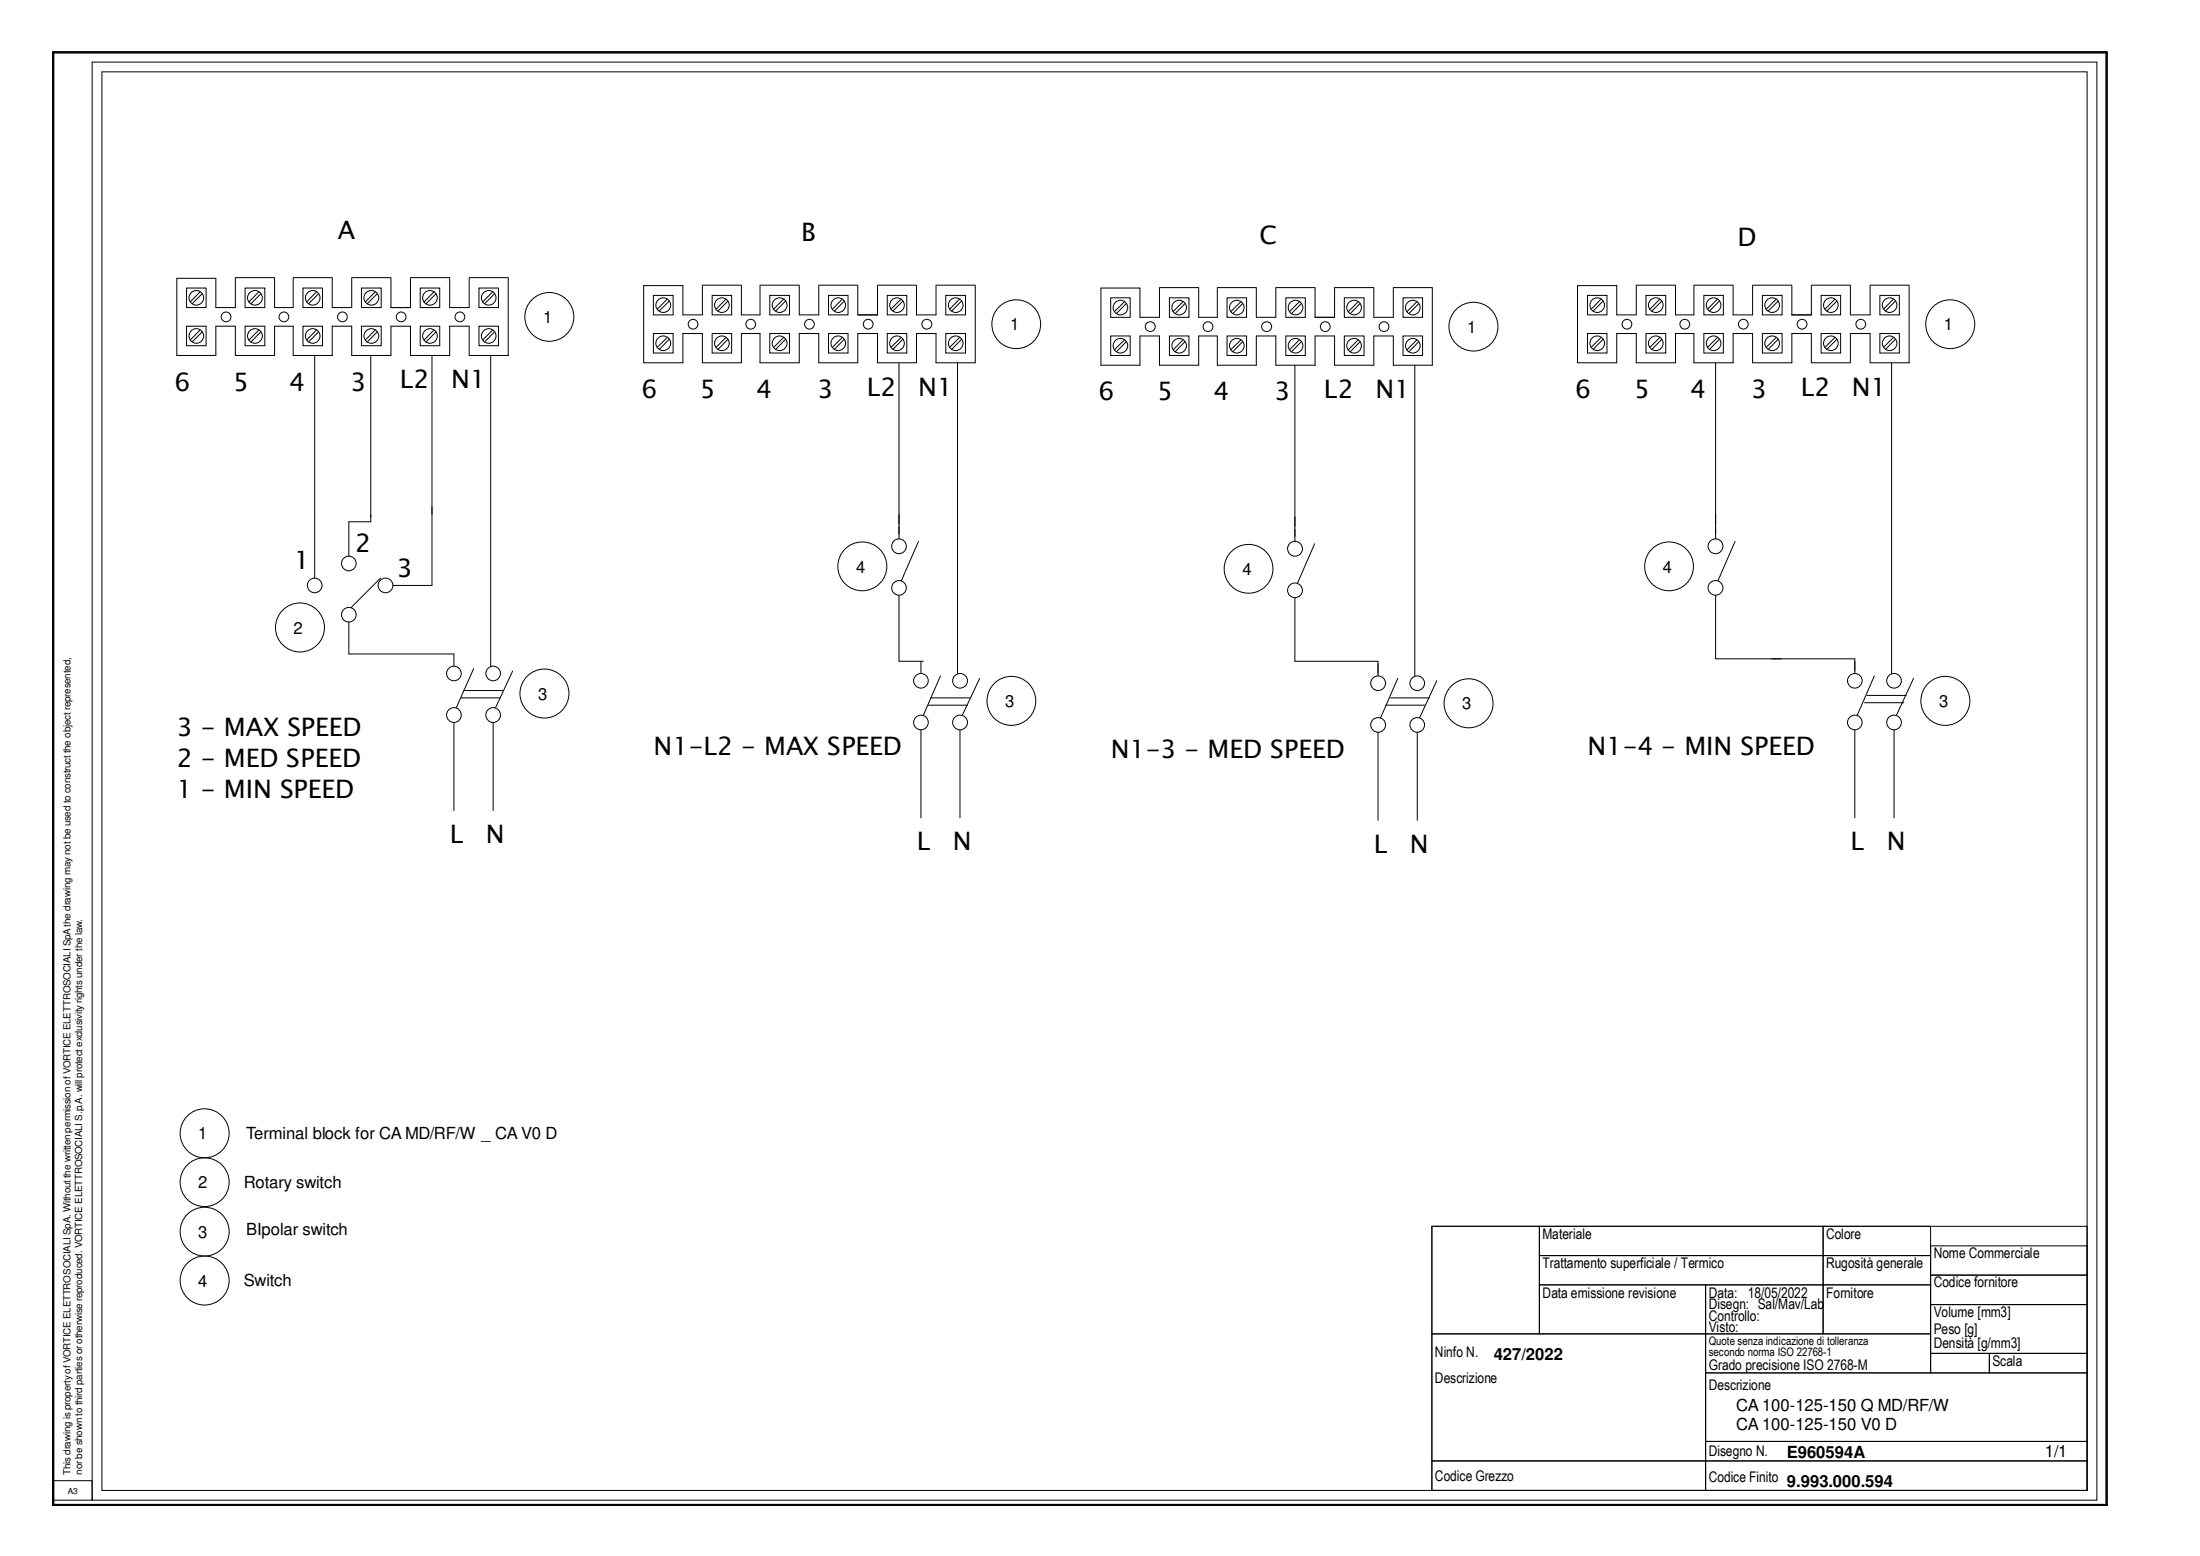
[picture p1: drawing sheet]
<svg xmlns="http://www.w3.org/2000/svg" width="420mm" height="297mm" viewBox="0 0 420 297" stroke-linecap="round" stroke-linejoin="round" font-family="sans-serif">
<g fill="none" stroke="#000" stroke-width=".19">
<path d="M17.6 11.9h382.9v274.5h-382.9zM19.5 13.7h379.1v270.8h-379.1zM35.6 55h3.8v3.7h-3.8zM38.2 55.7l-1.8 1.9M38.6 56.1l-1.9 1.9M44.9 53.1v5.6h-3.7v-5.6h-7.4v14.8h7.4v-5.6h3.7v5.6h7.5v-5.6h3.6v5.6h7.4v-5.6h3.8v5.6h7.5v-5.6h3.7v5.6h7.5v-5.6h3.7v5.6h7.5v-14.8M44.9 53h7.5M46.8 55h3.8v3.7h-3.8zM49.4 55.7l-1.8 1.9M49.8 56.1l-1.8 1.9M52.4 53.1v5.6h3.6v-5.6M56 53h7.4"/>
<path d="M57.9 55h3.7v3.7h-3.7zM60.4 55.7l-1.8 1.9M60.8 56.1l-1.8 1.9M63.4 53.1v5.6h3.8v-5.6M67.2 53h7.5M69 55h3.8v3.7h-3.8zM71.7 55.7l-1.9 1.9M72 56.1l-1.8 1.9M74.7 53.1v5.6h3.7v-5.6M78.4 53h7.5M80.3 55h3.7v3.7h-3.7zM82.9 55.7l-1.9 1.9"/>
<path d="M83.3 56.1l-1.9 1.9M85.9 53.1v5.6h3.7v-5.6M89.6 53h7.5M91.5 55h3.7v3.7h-3.7zM94.1 55.7l-1.9 1.9M94.4 56.1l-1.8 1.9M124.8 56.4h3.8v3.7h-3.8zM127.4 57.1l-1.9 1.9M127.8 57.5l-1.9 1.9M134.1 54.5v5.6h-3.7v-5.6h-7.5v14.8h7.5v-5.6h3.7v5.6h7.5v-5.6h3.5v5.6h7.5v-5.6h3.8v5.6h7.4v-5.6h3.8v5.6h7.4v-5.6h3.8v5.6h7.5v-14.8M134.1 54.4h7.5M136 56.4h3.7v3.7h-3.7z"/>
<path d="M138.6 57.1l-1.8 1.9M139 57.5l-1.9 1.9M141.6 54.5v5.6h3.5v-5.6M145.1 54.4h7.5M147 56.4h3.8v3.7h-3.8zM149.6 57.1l-1.8 1.9M150 57.5l-1.8 1.9M152.6 54.5v5.6h3.8v-5.6M156.4 54.4h7.4M158.2 56.4h3.8v3.7h-3.8zM160.9 57.1l-1.9 1.9M161.2 57.5l-1.8 1.9"/>
<path d="M163.8 54.5v5.6h3.8v-5.6M167.6 54.4h7.4M169.4 56.4h3.8v3.7h-3.8zM172.1 57.1l-1.9 1.9M172.4 57.5l-1.9 1.9M175 54.5v5.6h3.8v-5.6M178.8 54.4h7.5M180.6 56.4h3.8v3.7h-3.8zM183.2 57.1l-1.8 1.9M183.6 57.5l-1.8 1.9M212.1 56.9h3.7v3.7h-3.7zM214.7 57.6l-1.9 1.9"/>
<path d="M215.1 58l-1.9 1.9M221.4 55v5.6h-3.7v-5.6h-7.4v14.7h7.4v-5.6h3.7v5.6h7.5v-5.6h3.6v5.6h7.4v-5.6h3.8v5.6h7.5v-5.6h3.7v5.6h7.5v-5.6h3.7v5.6h7.4v-14.7M221.4 54.9h7.5M223.3 56.9h3.8v3.7h-3.8zM225.9 57.6l-1.8 1.9M226.3 58l-1.9 1.9M228.9 55v5.6h3.6v-5.6M232.5 54.9h7.4M234.3 56.9h3.8v3.7h-3.8zM237 57.6l-1.9 1.9M237.3 58l-1.9 1.9M239.9 55v5.6h3.8v-5.6"/>
<path d="M243.7 54.9h7.5M245.6 56.9h3.7v3.7h-3.7zM248.1 57.6l-1.8 1.9M248.5 58l-1.8 1.9M251.2 55v5.6h3.7v-5.6M254.9 54.9h7.5M256.7 56.9h3.8v3.7h-3.8zM259.4 57.6l-1.9 1.9M259.7 58l-1.8 1.9M262.4 55v5.6h3.7v-5.6M266.1 54.9h7.4M268 56.9h3.7v3.7h-3.7z"/>
<path d="M270.6 57.6l-1.9 1.9M271 58l-1.9 1.9M303.2 56.4h3.7v3.7h-3.7zM305.8 57.1l-1.9 1.9M306.1 57.5l-1.8 1.9M312.5 54.5v5.6h-3.7v-5.6h-7.5v14.8h7.5v-5.6h3.7v5.6h7.5v-5.6h3.5v5.6h7.5v-5.6h3.7v5.6h7.5v-5.6h3.7v5.6h7.5v-5.6h3.8v5.6h7.4v-14.8M312.5 54.4h7.5M314.4 56.4h3.7v3.7h-3.7zM317 57.1l-1.9 1.9M317.4 57.5l-1.9 1.9M320 54.5v5.6h3.5v-5.6M323.5 54.4h7.5"/>
<path d="M325.4 56.4h3.7v3.7h-3.7zM328 57.1l-1.9 1.9M328.4 57.5l-1.9 1.9M331 54.5v5.6h3.7v-5.6M334.7 54.4h7.5M336.6 56.4h3.7v3.7h-3.7zM339.2 57.1l-1.9 1.9M339.6 57.5l-1.9 1.9M342.2 54.5v5.6h3.7v-5.6M345.9 54.4h7.5M347.8 56.4h3.7v3.7h-3.7zM350.4 57.1l-1.8 1.9"/>
<path d="M350.8 57.5l-1.9 1.9M353.4 54.5v5.6h3.8v-5.6M357.2 54.4h7.4M359 56.4h3.7v3.7h-3.7zM361.6 57.1l-1.9 1.9M362 57.5l-1.9 1.9M35.6 62.3h3.8v3.7h-3.8zM38.2 63l-1.8 1.9M38.6 63.4l-1.9 1.8M46.8 62.3h3.8v3.7h-3.8zM49.4 63l-1.8 1.9M49.8 63.4l-1.8 1.8"/>
<path d="M57.9 62.3h3.7v3.7h-3.7zM60.1 67.9v42.5M60.4 63l-1.8 1.9M60.8 63.4l-1.8 1.8M69 62.3h3.8v3.7h-3.8zM70.8 67.9v31.7h-4.2v6.6M71.7 63l-1.9 1.9M72 63.4l-1.8 1.8M80.3 62.3h3.7v3.7h-3.7zM82.5 67.9v43.9h-7.5M82.9 63l-1.9 1.9M83.3 63.4l-1.9 1.8"/>
<path d="M91.5 62.3h3.7v3.7h-3.7zM93.7 67.9v59.3M94.1 63l-1.9 1.9M94.4 63.4l-1.8 1.8M124.8 63.7h3.8v3.7h-3.8zM127.4 64.4l-1.9 1.9M127.8 64.8l-1.9 1.9M136 63.7h3.7v3.7h-3.7zM138.6 64.4l-1.8 1.9M139 64.8l-1.9 1.9M147 63.7h3.8v3.7h-3.8zM149.6 64.4l-1.8 1.9"/>
<path d="M150 64.8l-1.8 1.9M158.2 63.7h3.8v3.7h-3.8zM160.9 64.4l-1.9 1.9M161.2 64.8l-1.8 1.9M169.4 63.7h3.8v3.7h-3.8zM171.7 69.3v33.6M172.1 64.4l-1.9 1.9M172.4 64.8l-1.9 1.9M180.6 63.7h3.8v3.7h-3.8zM182.9 69.3v59.3M183.2 64.4l-1.8 1.9M183.6 64.8l-1.8 1.9"/>
<path d="M212.1 64.1h3.7v3.8h-3.7zM214.7 64.9l-1.9 1.9M215.1 65.2l-1.9 1.9M223.3 64.1h3.8v3.8h-3.8zM225.9 64.9l-1.8 1.9M226.3 65.2l-1.9 1.9M234.3 64.1h3.8v3.8h-3.8zM237 64.9l-1.9 1.9M237.3 65.2l-1.9 1.9M245.6 64.1h3.7v3.8h-3.7zM247.3 69.7v33.6M248.1 64.9l-1.8 1.9"/>
<path d="M248.5 65.2l-1.8 1.9M256.7 64.1h3.8v3.8h-3.8zM259.4 64.9l-1.9 1.9M259.7 65.2l-1.8 1.9M268 64.1h3.7v3.8h-3.7zM270.2 69.7v59.3M270.6 64.9l-1.9 1.9M271 65.2l-1.9 1.9M303.2 63.7h3.7v3.7h-3.7zM305.8 64.4l-1.9 1.9M306.1 64.8l-1.8 1.9M314.4 63.7h3.7v3.7h-3.7z"/>
<path d="M317 64.4l-1.9 1.9M317.4 64.8l-1.9 1.9M325.4 63.7h3.7v3.7h-3.7zM327.6 69.3v33.6M328 64.4l-1.9 1.9M328.4 64.8l-1.9 1.9M336.6 63.7h3.7v3.7h-3.7zM339.2 64.4l-1.9 1.9M339.6 64.8l-1.9 1.9M347.8 63.7h3.7v3.7h-3.7zM350.4 64.4l-1.8 1.9M350.8 64.8l-1.9 1.9"/>
<path d="M359 63.7h3.7v3.7h-3.7zM361.3 69.3v59.3M361.6 64.4l-1.9 1.9M362 64.8l-1.9 1.9M66.6 118.7v6.1h20.1v2.4M72.7 110.4l-5.6 5.6M171.7 113.6v12.6h4.6M175.4 103.3l-3.2 7.5M247.3 114.1v12.1h15.9v2.8M251.1 103.8l-3.3 7.5M327.6 113.6v12.2h26.6v2.8M331.4 103.3l-3.3 7.5"/>
<path d="M86.7 137.9v16.8M88.1 133.2h7.5M88.5 131.8h7.5M90.5 127.6l-3.3 7.5M94.2 137.9v16.8M97.9 128.1l-3.3 7M175.9 126.2v2.4M175.9 139.3v16.8M177.3 134.6h7.5M177.7 133.2h7.5M179.6 129l-3.3 7.5M183.3 139.3v16.8"/>
<path d="M187.1 129.5l-3.3 7M263.2 139.8v16.8M264.6 134.6h7.5M265.5 133.2h7.5M266.9 129.5l-3.2 7.5M270.7 139.8v16.8M274.4 130l-3.3 7M354.2 139.3v16.8M356.1 134.2h7.5M356.6 132.8h7.5M358 129l-3.3 7.5M361.7 139.3v16.8"/>
<path d="M365.5 129.5l-3.3 7M273.5 234.1h20.5v20.5h-20.5zM273.5 234.1h125.1v50.4h-125.1zM294 234.1h54.2v5.6h-54.2zM294 239.7h54.2v5.6h-54.2zM348.2 234.1h20.5v5.6h-20.5zM348.2 239.7h20.5v5.6h-20.5zM368.7 237.8h29.9v5.6h-29.9zM273.5 254.6h52.2v24.3h-52.2zM294 245.3h31.7v9.3h-31.7zM325.7 245.3h22.5v9.3h-22.5zM325.7 254.6h43v7.5h-43z"/>
<path d="M348.2 245.3h20.5v9.3h-20.5zM368.7 243.4h29.9v5.6h-29.9zM368.7 249h29.9v9.4h-29.9zM368.7 258.4h11.2v3.7h-11.2zM379.9 258.4h18.7v3.7h-18.7zM273.5 278.9h52.2v5.6h-52.2zM325.7 262.1h72.9v13.1h-72.9zM325.7 275.2h72.9v3.7h-72.9zM325.7 278.9h72.9v5.6h-72.9zM10.1 282.7h7.5v3.7h-7.5zM10.1 287.5v-277.5h392.2v277.5"/>
<circle cx="37.5" cy="56.9" r="1.39"/>
<circle cx="48.7" cy="56.9" r="1.4"/>
<circle cx="59.7" cy="56.9" r="1.39"/>
<circle cx="70.9" cy="56.9" r="1.4"/>
<circle cx="82.1" cy="56.9" r="1.39"/>
<circle cx="93.3" cy="56.9" r="1.39"/>
<circle cx="126.7" cy="58.3" r="1.41"/>
<circle cx="137.9" cy="58.2" r="1.39"/>
<circle cx="148.9" cy="58.3" r="1.41"/>
<circle cx="160.1" cy="58.2" r="1.39"/>
<circle cx="171.3" cy="58.2" r="1.39"/>
<circle cx="182.5" cy="58.3" r="1.4"/>
<circle cx="214" cy="58.7" r="1.39"/>
<circle cx="225.2" cy="58.7" r="1.4"/>
<circle cx="236.2" cy="58.7" r="1.39"/>
<circle cx="247.4" cy="58.7" r="1.4"/>
<circle cx="258.6" cy="58.7" r="1.39"/>
<circle cx="269.8" cy="58.7" r="1.39"/>
<circle cx="305" cy="58.3" r="1.4"/>
<circle cx="316.2" cy="58.2" r="1.39"/>
<circle cx="327.3" cy="58.3" r="1.4"/>
<circle cx="338.4" cy="58.2" r="1.39"/>
<circle cx="349.7" cy="58.2" r="1.39"/>
<circle cx="360.9" cy="58.2" r="1.39"/>
<circle cx="37.5" cy="64.1" r="1.39"/>
<circle cx="43.2" cy="60.5" r=".93"/>
<circle cx="48.7" cy="64.1" r="1.4"/>
<circle cx="54.2" cy="60.5" r=".93"/>
<circle cx="59.7" cy="64.1" r="1.39"/>
<circle cx="65.4" cy="60.5" r=".93"/>
<circle cx="70.9" cy="64.1" r="1.4"/>
<circle cx="76.6" cy="60.5" r=".93"/>
<circle cx="82.1" cy="64.1" r="1.39"/>
<circle cx="87.8" cy="60.5" r=".93"/>
<circle cx="93.3" cy="64.1" r="1.39"/>
<circle cx="104.9" cy="60.5" r="4.7"/>
<circle cx="126.7" cy="65.5" r="1.41"/>
<circle cx="132.4" cy="61.9" r=".93"/>
<circle cx="137.9" cy="65.5" r="1.39"/>
<circle cx="143.4" cy="61.9" r=".93"/>
<circle cx="148.9" cy="65.5" r="1.41"/>
<circle cx="154.6" cy="61.9" r=".93"/>
<circle cx="160.1" cy="65.5" r="1.39"/>
<circle cx="165.8" cy="61.9" r=".93"/>
<circle cx="171.3" cy="65.5" r="1.39"/>
<circle cx="177" cy="61.9" r=".95"/>
<circle cx="182.5" cy="65.5" r="1.4"/>
<circle cx="194.1" cy="61.9" r="4.7"/>
<circle cx="214" cy="66" r="1.39"/>
<circle cx="219.7" cy="62.4" r=".94"/>
<circle cx="225.2" cy="66" r="1.4"/>
<circle cx="230.7" cy="62.4" r=".93"/>
<circle cx="236.2" cy="66" r="1.39"/>
<circle cx="241.9" cy="62.4" r=".94"/>
<circle cx="247.4" cy="66" r="1.4"/>
<circle cx="253.1" cy="62.4" r=".93"/>
<circle cx="258.6" cy="66" r="1.39"/>
<circle cx="264.3" cy="62.4" r=".93"/>
<circle cx="269.8" cy="66" r="1.39"/>
<circle cx="281.4" cy="62.4" r="4.7"/>
<circle cx="305" cy="65.5" r="1.4"/>
<circle cx="310.7" cy="61.9" r=".93"/>
<circle cx="316.2" cy="65.5" r="1.39"/>
<circle cx="321.8" cy="61.9" r=".94"/>
<circle cx="327.3" cy="65.5" r="1.4"/>
<circle cx="332.9" cy="61.9" r=".93"/>
<circle cx="338.4" cy="65.5" r="1.39"/>
<circle cx="344.2" cy="61.9" r=".93"/>
<circle cx="349.7" cy="65.5" r="1.39"/>
<circle cx="355.4" cy="61.9" r=".94"/>
<circle cx="360.9" cy="65.5" r="1.39"/>
<circle cx="372.5" cy="61.9" r="4.7"/>
<circle cx="57.3" cy="119.8" r="4.7"/>
<circle cx="60.1" cy="111.8" r="1.4"/>
<circle cx="66.6" cy="117.4" r="1.4"/>
<circle cx="66.6" cy="107.6" r="1.4"/>
<circle cx="73.6" cy="111.8" r="1.4"/>
<circle cx="164.7" cy="108.1" r="4.7"/>
<circle cx="171.7" cy="104.3" r="1.41"/>
<circle cx="171.7" cy="112.2" r="1.4"/>
<circle cx="238.4" cy="108.6" r="4.7"/>
<circle cx="247.3" cy="104.8" r="1.42"/>
<circle cx="247.3" cy="112.7" r="1.41"/>
<circle cx="318.8" cy="108.1" r="4.7"/>
<circle cx="327.6" cy="104.3" r="1.42"/>
<circle cx="327.6" cy="112.2" r="1.4"/>
<circle cx="86.7" cy="136.5" r="1.41"/>
<circle cx="86.7" cy="128.6" r="1.39"/>
<circle cx="94.2" cy="136.5" r="1.41"/>
<circle cx="94.2" cy="128.6" r="1.39"/>
<circle cx="104" cy="132.4" r="4.7"/>
<circle cx="175.9" cy="137.9" r="1.4"/>
<circle cx="175.9" cy="130" r="1.39"/>
<circle cx="183.4" cy="137.9" r="1.41"/>
<circle cx="183.4" cy="130" r="1.41"/>
<circle cx="193.1" cy="133.8" r="4.7"/>
<circle cx="263.2" cy="138.4" r="1.41"/>
<circle cx="263.2" cy="130.4" r="1.41"/>
<circle cx="270.7" cy="138.4" r="1.4"/>
<circle cx="270.7" cy="130.4" r="1.39"/>
<circle cx="280.5" cy="134.3" r="4.7"/>
<circle cx="354.2" cy="137.9" r="1.4"/>
<circle cx="354.2" cy="130" r="1.39"/>
<circle cx="361.7" cy="137.9" r="1.4"/>
<circle cx="361.7" cy="130" r="1.4"/>
<circle cx="371.5" cy="133.8" r="4.7"/>
<circle cx="39.1" cy="216.3" r="4.7"/>
<circle cx="39.1" cy="235.1" r="4.7"/>
<circle cx="39.1" cy="225.7" r="4.7"/>
<circle cx="39.1" cy="244.5" r="4.7"/>
</g>
<path d="M10.1 10h392.2v277.3h-392.2z" fill="none" stroke="#000" stroke-width=".47"/>
<g font-size="4.9">
<text x="64.5" y="45.6">A</text>
<text x="153" y="46.1">B</text>
<text x="240.5" y="46.6">C</text>
<text x="331.8" y="47">D</text>
<text x="33.3" y="74.6">6</text>
<text x="44.5" y="74.6">5</text>
<text x="55.2" y="74.6">4</text>
<text x="66.9" y="74.6">3</text>
<text x="76.4" y="74.1">L2</text>
<text x="86.2" y="74.1">N1</text>
<text x="122.5" y="76">6</text>
<text x="133.7" y="76">5</text>
<text x="144.4" y="76">4</text>
<text x="156.1" y="76">3</text>
<text x="165.6" y="75.5">L2</text>
<text x="175.3" y="75.5">N1</text>
<text x="209.8" y="76.5">6</text>
<text x="221" y="76.5">5</text>
<text x="231.8" y="76.5">4</text>
<text x="243.4" y="76.5">3</text>
<text x="252.8" y="76">L2</text>
<text x="262.7" y="76">N1</text>
<text x="300.9" y="76">6</text>
<text x="312.1" y="76">5</text>
<text x="322.8" y="76">4</text>
<text x="334.5" y="76">3</text>
<text x="343.9" y="75.5">L2</text>
<text x="353.7" y="75.5">N1</text>
<text x="67.8" y="105.4">2</text>
<text x="56.2" y="108.7">1</text>
<text x="75.8" y="110.1">3</text>
<text x="33.8" y="140.5">3 - MAX SPEED</text>
<text x="33.8" y="146.4">2 - MED SPEED</text>
<text x="124.8" y="144.1">N1-L2 - MAX SPEED</text>
<text x="212.1" y="144.6">N1-3 - MED SPEED</text>
<text x="303.2" y="144.1">N1-4 - MIN SPEED</text>
<text x="33.8" y="152.3">1 - MIN SPEED</text>
<text x="85.9" y="161">L</text>
<text x="92.8" y="161">N</text>
<text x="175.1" y="162.3">L</text>
<text x="182" y="162.3">N</text>
<text x="262.4" y="162.8">L</text>
<text x="269.3" y="162.8">N</text>
<text x="353.4" y="162.3">L</text>
<text x="360.3" y="162.3">N</text>
</g>
<g font-size="3.2">
<text x="103.7" y="61.7">1</text>
<text x="192.9" y="63.1">1</text>
<text x="280.2" y="63.5">1</text>
<text x="371.3" y="63.1">1</text>
<text x="163.5" y="109.3">4</text>
<text x="237.3" y="109.8">4</text>
<text x="317.6" y="109.3">4</text>
<text x="56.1" y="120.9">2</text>
<text x="102.8" y="133.6">3</text>
<text x="192" y="135">3</text>
<text x="279.3" y="135.4">3</text>
<text x="370.3" y="135">3</text>
<text x="37.9" y="217.5">1</text>
<text x="47" y="217.5">Terminal block for CA MD/RF/W _ CA V0 D</text>
<text x="37.9" y="226.9">2</text>
<text x="46.6" y="226.9">Rotary switch</text>
<text x="37.9" y="236.3">3</text>
<text x="47" y="235.7">BIpolar switch</text>
<text x="37.9" y="245.6">4</text>
<text x="46.6" y="245.5">Switch</text>
<text x="285.3" y="259.6">427/2022</text>
<text x="331.6" y="269.5">CA 100-125-150 Q MD/RF/W</text>
<text x="331.6" y="273">CA 100-125-150 V0 D</text>
<text x="341.3" y="278.3">E960594A</text>
<text x="390.5" y="278.2">1/1</text>
<text x="341.3" y="283.8">9.993.000.594</text>
</g>
<g font-size="2.8">
<text x="294.6" y="236.4">Materiale</text>
<text x="348.8" y="236.4">Colore</text>
<text x="294.6" y="242">Trattamento superficiale / Termico</text>
<text x="348.8" y="242">Rugosità generale</text>
<text x="369.3" y="240.2">Nome Commerciale</text>
<text x="369.3" y="245.7">Codice fornitore</text>
<text x="294.6" y="247.7">Data emissione revisione</text>
<text x="326.3" y="247.7">Data:</text>
<text x="326.3" y="249.9">Disegn: Sal/Mav/Lab</text>
<text x="333.8" y="247.7">18/05/2022</text>
<text x="348.8" y="247.7">Fornitore</text>
<text x="369.3" y="251.5">Volume [mm3]</text>
<text x="326.3" y="252.1">Controllo:</text>
<text x="326.3" y="254.3">Visto:</text>
<text x="369.3" y="254.6">Peso [g]</text>
<text x="369.3" y="257.3">Densità [g/mm3]</text>
<text x="274.1" y="259">Ninfo N.</text>
<text x="274.1" y="263.9">Descrizione</text>
<text x="326.3" y="261.6">Grado precisione ISO 2768-M</text>
<text x="380.5" y="260.8">Scala</text>
<text x="326.3" y="265.3">Descrizione</text>
<text x="326.3" y="277.9">Disegno N.</text>
<text x="274.1" y="282.7">Codice Grezzo</text>
<text x="326.3" y="282.9">Codice Finito</text>
</g>
<g font-size="2.2">
<text x="326.3" y="256.7">Quote senza indicazione di tolleranza</text>
<text x="326.3" y="258.8">secondo norma ISO 22768-1</text>
</g>
<g font-size="1.9">
<text x="13.5" y="281.6" transform="rotate(-90 13.5 281.6)">This drawing is property of VORTICE ELETTROSOCIALI SpA. Without the written permission of VORTICE ELETTROSOCIALI SpA the drawing may not be used to construct the object represented,</text>
<text x="15.7" y="281.6" transform="rotate(-90 15.7 281.6)">nor be shown to third parties or otherwise reproduced. VORTICE ELETTROSOCIALI S.p.A. will protect exclusivity rights under the law.</text>
</g>
<text font-size="1.6" x="12.9" y="285.1">A3</text>
</svg>
